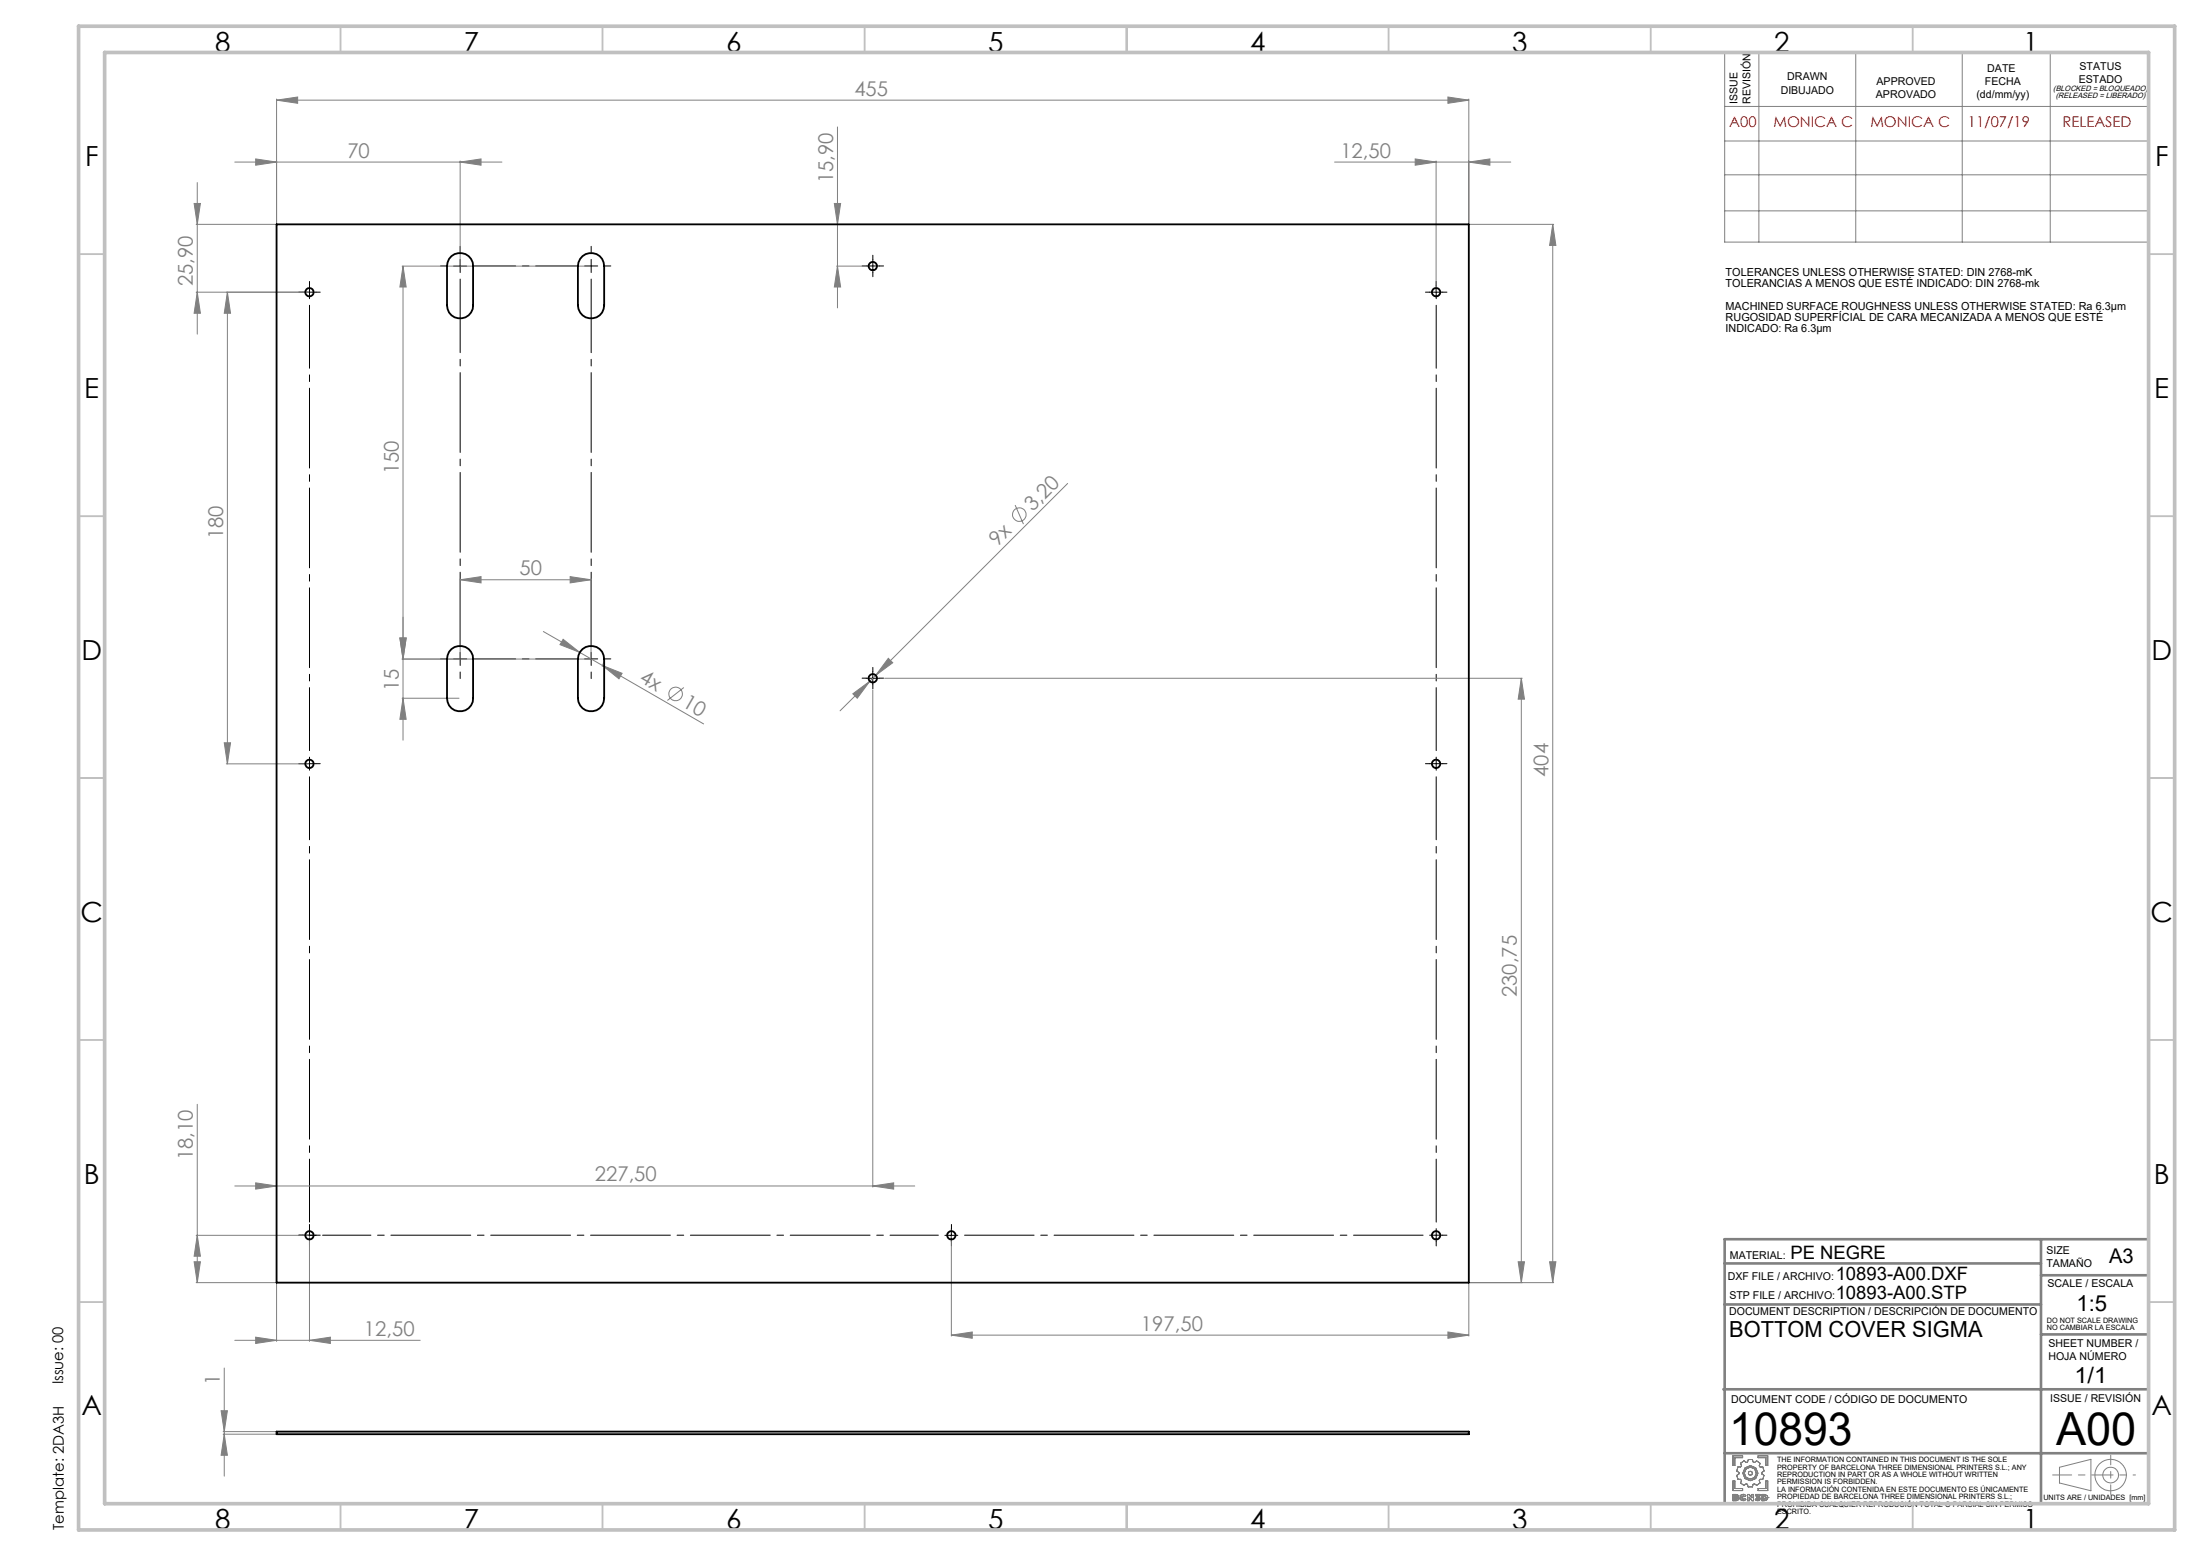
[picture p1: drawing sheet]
<svg xmlns="http://www.w3.org/2000/svg" width="420mm" height="297mm" viewBox="0 0 420 297" stroke-linecap="round" stroke-linejoin="round" font-family="sans-serif">
<g fill="none" stroke="#808080" stroke-width=".19">
<path d="M52.8 19.1l4-.6v1.2zM52.8 18.9v23.7M52.8 19.1h227.5M276.3 18.5l4 .6-4 .6zM280.3 18.9v23.7M329.1 10h80.9v36.2h-80.9zM335.6 10v36.2M354.1 10v36.2M374.4 10v36.2M391.2 10v36.2M37 38.8h1.2l-.6 4zM37.6 34.9v28.9"/>
<path d="M44.8 30.9h51M48.8 30.3l4 .6-4 .6zM87.8 30.9l4-.6v1.2zM87.8 30.7v19.9M159.2 38.8h1.2l-.6 4zM159.8 24.2v34.6M254.7 30.9h33.6M270.1 30.3l3.9 .6-3.9 .6zM274 30.7v24.9M280.3 30.9l4-.6v1.2zM329.1 20.3h80.9M329.1 26.9h80.9"/>
<path d="M329.1 33.4h80.9M37.4 55.8h21.4M37.4 42.8h15.2M37.6 55.8l.6 4h-1.2zM43.4 55.8l.6 4h-1.2zM43.4 55.8v90M76.7 50.8h35.9M76.9 50.8l.6 4h-1.2zM76.9 50.8v90.5M159.6 50.8h6.7M159.8 50.8l.6 4h-1.2zM280.5 42.8h16"/>
<path d="M296.3 42.8v202M296.3 42.8l.6 4h-1.2zM329.1 40.2h80.9M193.7 96.4l1.6 3.6M203.7 92.3l-37.7 37.7M87.8 110.7l4-.6v1.2zM87.8 110.5v15.1M87.8 110.7h25M108.8 110.1l4 .6-4 .6zM112.8 110.5v15.1M76.3 121.8h1.2l-.6 4zM76.7 125.8h35.9"/>
<path d="M76.7 133.3h10.9M76.9 133.3l.6 4h-1.2zM103.7 120.5l6.9 4M107.5 122l3.1 2.5-3.7-1.5zM110.6 124.5l23.7 13.7M115 127l3.7 1.5-.6 1.1zM115.3 126l-.4 1.2M130.5 131.2l-3.1 2.5M162.7 132.4l3.3-2.4-2.4 3.3zM166 130l-5.7 5.7M166.5 131.7v94.9M168.8 129.5h121.7"/>
<path d="M169.5 125.7l.9 .8-3.3 2.4zM290.3 129.5v115.3M290.3 129.5l.6 4h-1.2zM42.8 141.8h1.2l-.6 4zM43.2 145.8h15.6M37.6 210.8v34M37.4 235.8h21.4M37.6 235.8l.6 4h-1.2zM44.8 226.4h129.8M48.8 225.8l4 .6-4 .6zM59.1 236v20M166.5 226.4l4-.6v1.2z"/>
<path d="M181.5 236v19M37 240.8h1.2l-.6 4zM37.4 244.8h15.2M44.8 255.8h35.4M48.8 255.2l4 .6-4 .6zM52.8 245v11M59.1 255.8l3.9-.6v1.2zM181.5 254.8l4-.6v1.2zM181.5 254.8h98.8M276.3 254.2l4 .6-4 .6zM280.3 245v10M280.5 244.8h16"/>
<path d="M289.7 240.8h1.2l-.6 4zM295.7 240.8h1.2l-.6 4zM42.2 269.3h1.2l-.6 4zM42.6 273.3h10M42.6 273.8h10M42.8 261.1v20.7M42.8 273.8l.6 4h-1.2zM330.7 277.9h1.8v.3h-1.5v1.5h-.3zM332.1 279.3l.7-.5 .4 .3 .3-.1 .1-.4h.8l.1 .4 .3 .1 .4-.3 .7 .5-.2 .5 .2 .2h.5l.2 .8-.4 .3v.2l.4 .3-.2 .8h-.5l-.2 .2 .1 .5-.6 .4-.4-.3-.3 .1-.1 .5h-.8l-.2-.5-.2-.1-.4 .3-.7-.4 .2-.5-.2-.2h-.5l-.2-.8 .4-.3v-.2l-.4-.3 .2-.8h.5l.2-.2zM335.5 277.9h1.8v1.8h-.3v-1.5h-1.5zM330.7 282.7h.3v1.4h1.5v.4h-1.8zM331 285.5l.4 .1-.4 .1z"/>
<path d="M331 286l.4 .1-.4 .1zM331.3 285.3l.3 .1 .1 .1M331.3 285.3h.2l.2 .2M331.3 285.3h-.6v1.2l.9-.1 .2-.3M331.4 285.6h.1M331.4 286.1h.1M331.7 285.5l-.2 .3 .3 .3M331.7 285.5h.1M331.8 286.1h.1M332 285.9l.2 .3 .4 .3 .6-.3M332 285.9l.1 .3 .2 .2 .5 .1 .4-.3M332 285.9h.1"/>
<path d="M332.4 285.9l.1 .2 .2 .1 .2-.2M332.4 285.9l.1 .2 .4-.1M332.4 285.9h.1M332.9 285.7l-.2-.2-.3 .1v.3M332.9 285.7l-.4-.1-.1 .3M332.9 286l.3 .2M333.2 285.5l-.5-.3-.5 .2-.2 .5M333.2 285.5l-.4-.3-.5 .1-.3 .6M333.2 285.5l-.3 .2M333.5 285.3h.3l.5 .6v-.6h.3v1.2h-.3l-.5-.7v.7h-.3zM335.1 286l.3 .2 .2-.1-.2 .1zM335.1 286l-.2 .2"/>
<path d="M335.5 284.1h1.5v-1.4h.3v1.8h-1.8zM335.6 286.1l-.4-.2v-.2l.3-.2h-.5v-.2h.8v.2l-.2 .2 .3 .4M335.6 286.1h.1M335.9 286.1l-.2 .3-.3 .1-.5-.3M335.9 286.1l-.2 .3-.4 .1-.4-.3M335.9 286.1h.1M336.2 285.3h.5l.5 .2 .2 .4-.3 .4-.9 .2zM336.5 285.5l.4 .1v.5h-.4zM337 285.9h.1M337.4 285.9h.1M393 280.1l6-1.6v6l-6-1.4z"/>
<circle cx="194.5" cy="98.2" r="1.3"/>
<circle cx="128.9" cy="132.4" r="1.3"/>
<circle cx="334" cy="281.2" r="1.14"/>
<circle cx="334" cy="281.2" r=".39"/>
<circle cx="334" cy="281.2" r="1.45"/>
<circle cx="402.7" cy="281.6" r="3"/>
<circle cx="402.8" cy="281.5" r="1.49"/>
</g>
<g fill="none" stroke="#000" stroke-width=".19" stroke-dasharray="15.2 1.3 1.3 1.3">
<path d="M57.8 55.8h-.8M59.1 55.8h-1.3M59.1 55.8v1.2M59.1 55.8h1.2M59.1 55.8v-1.3M59.1 54.5v-.8M60.3 55.8h.8M85.3 50.8h-1.2M87.8 48.3v-1.3M112.8 50.8v-1.3M112.8 50.8h-1.2M112.8 50.8v1.2"/>
<path d="M112.8 50.8h1.3M112.8 48.3v-1.3M115.3 50.8h1.3M165.3 50.8h-.8M166.6 50.8v1.2M166.6 50.8h1.2M166.6 50.8v-1.3M166.6 50.8h-1.3M166.6 52v.8M166.6 49.5v-.8M167.8 50.8h.8M272.8 55.8h-.8"/>
<path d="M274.1 55.8v1.2M274.1 55.8h1.2M274.1 55.8v-1.3M274.1 55.8h-1.3M274.1 54.5v-.8M275.3 55.8h.8M85.3 125.8h-1.2M87.8 125.8v-1.3M87.8 125.8h-1.2M87.8 125.8v1.2M87.8 125.8h1.3M87.8 128.3v1.2"/>
<path d="M112.8 125.8v-1.3M112.8 125.8h-1.2M112.8 125.8v1.2M112.8 125.8h1.3M112.8 128.3v1.2M115.3 125.8h1.3M165.3 129.4h-.8M166.6 128.2v-.8M166.6 130.7v.8M167.8 129.4h.8M57.8 145.8h-.8M59.1 145.8h-1.3"/>
<path d="M59.1 145.8v1.2M59.1 145.8h1.2M59.1 145.8v-1.3M60.3 145.8h.8M272.8 145.8h-.8M274.1 145.8v1.2M274.1 145.8h1.2M274.1 145.8v-1.3M274.1 145.8h-1.3M275.3 145.8h.8M57.8 235.8h-.8M59.1 237v.8"/>
<path d="M59.1 235.8v1.2M59.1 235.8h1.2M59.1 235.8v-1.3M59.1 235.8h-1.3M59.1 234.5v-.8M60.3 235.8h.8M181.6 237v.8M181.6 234.5v-.8M274.1 235.8v1.2M274.1 235.8h1.2M274.1 235.8v-1.3M274.1 235.8h-1.3"/>
<path d="M274.1 237v.8M275.3 235.8h.8"/>
</g>
<path d="M90.3 50.8h20M90.3 125.8h20" fill="none" stroke="#000" stroke-width=".19" stroke-dasharray="15.2 1.3 1.3 1.3" stroke-dashoffset="7.1"/>
<path d="M87.8 123.3v-70M112.8 123.3v-70" fill="none" stroke="#000" stroke-width=".19" stroke-dasharray="15.2 1.3 1.3 1.3" stroke-dashoffset="1.2"/>
<path d="M274.1 58.3v85M59.1 143.3v-85M274.1 148.3v85M59.1 233.3v-85" fill="none" stroke="#000" stroke-width=".19" stroke-dasharray="15.2 1.3 1.3 1.3" stroke-dashoffset="3.2"/>
<path d="M179.1 235.8h-117.5" fill="none" stroke="#000" stroke-width=".19" stroke-dasharray="15.2 1.3 1.3 1.3" stroke-dashoffset="6"/>
<path d="M271.6 235.8h-87.5" fill="none" stroke="#000" stroke-width=".19" stroke-dasharray="15.2 1.3 1.3 1.3" stroke-dashoffset="2"/>
<path d="M86.5 50.8h2.5M87.8 49.5v2.5M165.3 129.5h2.5M166.5 128.2v2.5M57.8 235.8h2.5M59.1 234.5v2.5M180.3 235.8h2.5M181.5 234.5v2.5" fill="none" stroke="#000" stroke-width=".19"/>
<path d="M391.7 281.5h11.1" fill="none" stroke="#808080" stroke-width=".19" stroke-dasharray="15.2 1.3 1.3 1.3" stroke-dashoffset="11.6"/>
<path d="M402.8 281.5h4.7" fill="none" stroke="#808080" stroke-width=".19" stroke-dasharray="15.2 1.3 1.3 1.3" stroke-dashoffset="14.8"/>
<path d="M402.8 277.8v7.4" fill="none" stroke="#808080" stroke-width=".19" stroke-dasharray="15.2 1.3 1.3 1.3" stroke-dashoffset="13.4"/>
<path d="M329.1 236.5h80.9v50.5h-80.9zM389.5 236.5v50.5M329.1 249h60.4M329.1 241.2h60.4M389.5 243.4h20.5M389.5 254.7h20.5M328.9 265.2h81.1M329.1 277.4h80.9" fill="none" stroke="#808080" stroke-width=".5"/>
<g fill="none" stroke="#c0c0c0" stroke-width=".35">
<path d="M65 5v5M115 5v5M165 5v5M215 5v5M265 5v5M315 5v5M365 5v5M15 48.5h5M410 48.5h5M15 98.5h5M410 98.5h5M15 148.5h5"/>
<path d="M410 148.5h5M15 198.5h5M410 198.5h5M15 248.5h5M410 248.5h5M65 287v5M115 287v5M165 287v5M215 287v5M265 287v5M315 287v5M365 287v5"/>
</g>
<path d="M15 5h400v287h-400zM20 10h390v277h-390z" fill="none" stroke="#c0c0c0" stroke-width=".7"/>
<g fill="#808080">
<path d="M59.1 255.8l3.9-.6v1.2zM48.8 255.2l4 .6-4 .6zM276.3 254.2l4 .6-4 .6zM181.5 254.8l4-.6v1.2z"/>
<path d="M52.8 19.1l4-.6v1.2zM276.3 18.5l4 .6-4 .6zM48.8 30.3l4 .6-4 .6zM87.8 30.9l4-.6v1.2zM270.1 30.3l3.9 .6-3.9 .6zM280.3 30.9l4-.6v1.2zM87.8 110.7l4-.6v1.2zM108.8 110.1l4 .6-4 .6zM48.8 225.8l4 .6-4 .6zM166.5 226.4l4-.6v1.2z"/>
<path d="M162.7 132.4l.9 .9 2.4-3.3zM169.5 125.7l-2.4 3.2 3.3-2.4z"/>
<path d="M37.6 55.8l.6 4h-1.2zM37 38.8h1.2l-.6 4zM159.8 50.8l.6 4h-1.2zM159.2 38.8h1.2l-.6 4zM76.9 133.3l.6 4h-1.2zM76.3 121.8h1.2l-.6 4z"/>
<path d="M296.3 42.8l.6 4h-1.2zM295.7 240.8h1.2l-.6 4zM76.9 50.8l.6 4h-1.2zM76.3 121.8h1.2l-.6 4zM290.3 129.5l.6 4h-1.2zM289.7 240.8h1.2l-.6 4zM43.4 55.8l.6 4h-1.2zM42.8 141.8h1.2l-.6 4zM37.6 235.8l.6 4h-1.2zM37 240.8h1.2l-.6 4zM42.2 269.3h1.2l-.6 4zM42.8 273.8l.6 4h-1.2z"/>
<path d="M107.5 122l-.6 1 3.7 1.5zM115 127l3.1 2.6 .6-1.1z"/>
</g>
<g fill="none" stroke="#000" stroke-width=".35">
<path d="M52.8 42.8h227.5v202h-227.5zM86.1 48.9a2.49 2.49 0 0 1 2.7-.4 2.49 2.49 0 0 1 1.5 2.3v7.5a2.49 2.49 0 0 1-2.5 2.5 2.49 2.49 0 0 1-2.5-2.5v-7.5l.4-1.4zM111.2 48.9a2.49 2.49 0 0 1 2.6-.4 2.49 2.49 0 0 1 1.5 2.3v7.5a2.5 2.5 0 0 1-2.5 2.5 2.5 2.5 0 0 1-2.5-2.5v-7.5l.1-.7 .3-.7zM86.1 123.9a2.49 2.49 0 0 1 2.7-.4 2.49 2.49 0 0 1 1.5 2.3v7.5a2.49 2.49 0 0 1-2.5 2.5 2.49 2.49 0 0 1-2.5-2.5v-7.5l.4-1.4zM111.2 123.9a2.49 2.49 0 0 1 2.6-.4 2.49 2.49 0 0 1 1.5 2.3v7.5a2.5 2.5 0 0 1-2.5 2.5 2.5 2.5 0 0 1-2.5-2.5v-7.5l.1-.7 .3-.7zM52.8 273.3h227.5v.5h-227.5z"/>
<circle cx="59" cy="55.8" r=".8"/>
<circle cx="166.6" cy="50.8" r=".79"/>
<circle cx="274" cy="55.8" r=".8"/>
<circle cx="166.5" cy="129.5" r=".81"/>
<circle cx="59.1" cy="145.8" r=".79"/>
<circle cx="274" cy="145.8" r=".79"/>
<circle cx="59.1" cy="235.8" r=".79"/>
<circle cx="181.5" cy="235.8" r=".79"/>
<circle cx="274" cy="235.8" r=".79"/>
</g>
<g font-size="8.7">
<text x="330" y="275.9">10893</text>
<text x="392.3" y="275.9">A00</text>
</g>
<g font-size="5.3">
<text x="41" y="9.9">8</text>
<text x="88.5" y="9.9">7</text>
<text x="138.5" y="9.9">6</text>
<text x="188.5" y="9.9">5</text>
<text x="238.5" y="9.9">4</text>
<text x="288.5" y="9.9">3</text>
<text x="338.5" y="9.9">2</text>
<text x="386" y="9.9">1</text>
<text x="16.2" y="31.7">F</text>
<text x="411.2" y="31.7">F</text>
<text x="16.1" y="75.9">E</text>
<text x="411.1" y="75.9">E</text>
<text x="15.5" y="125.9">D</text>
<text x="410.5" y="125.9">D</text>
<text x="15.4" y="175.9">C</text>
<text x="410.4" y="175.9">C</text>
<text x="16" y="225.9">B</text>
<text x="411" y="225.9">B</text>
<text x="15.5" y="270.2">A</text>
<text x="410.5" y="270.2">A</text>
<text x="41" y="291.9">8</text>
<text x="88.5" y="291.9">7</text>
<text x="138.5" y="291.9">6</text>
<text x="188.5" y="291.9">5</text>
<text x="238.5" y="291.9">4</text>
<text x="288.5" y="291.9">3</text>
<text x="338.5" y="291.9">2</text>
<text x="386" y="291.9">1</text>
</g>
<g font-size="4.2">
<text x="396.2" y="250.3">1:5</text>
<text x="330" y="255.2">BOTTOM COVER SIGMA</text>
<text x="395.8" y="264">1/1</text>
</g>
<g font-size="3.9" fill="#808080">
<text x="163" y="18.2">455</text>
<text x="66.3" y="30.1">70</text>
<text x="159" y="35" transform="rotate(-90 159 35)">15,90</text>
<text x="255.8" y="30.1">12,50</text>
<text x="36.8" y="54.6" transform="rotate(-90 36.8 54.6)">25,90</text>
<text x="76.1" y="90.5" transform="rotate(-90 76.1 90.5)">150</text>
<text x="197.1" y="97.7" transform="rotate(-45 197.1 97.7)">3,20</text>
<text x="42.6" y="102.9" transform="rotate(-90 42.6 102.9)">180</text>
<text x="190.4" y="104.4" transform="rotate(-45 190.4 104.4)">9x</text>
<text x="99.2" y="109.8">50</text>
<text x="76.1" y="131.9" transform="rotate(-90 76.1 131.9)">15</text>
<text x="121.9" y="130" transform="rotate(30 121.9 130)">4x</text>
<text x="130.1" y="134.8" transform="rotate(30 130.1 134.8)">10</text>
<text x="295.5" y="148.3" transform="rotate(-90 295.5 148.3)">404</text>
<text x="289.5" y="190.3" transform="rotate(-90 289.5 190.3)">230,75</text>
<text x="36.8" y="221.5" transform="rotate(-90 36.8 221.5)">18,10</text>
<text x="113.5" y="225.5">227,50</text>
<text x="69.4" y="255">12,50</text>
<text x="217.7" y="254">197,50</text>
<text x="42" y="264.3" transform="rotate(-90 42 264.3)">1</text>
</g>
<text font-size="3.9" x="402.5" y="241.1">A3</text>
<g font-size="3.5">
<text x="341.7" y="240.4">PE NEGRE</text>
<text x="350.3" y="244.3">10893-A00.DXF</text>
<text x="350.3" y="247.9">10893-A00.STP</text>
</g>
<g font-size="2.8" fill="#f00">
<text x="330" y="24.2">A00</text>
<text x="338.4" y="24.2">MONICA C</text>
<text x="356.9" y="24.2">MONICA C</text>
<text x="375.5" y="24.2">11/07/19</text>
<text x="393.6" y="24.2">RELEASED</text>
</g>
<g font-size="2.8">
<text x="12.1" y="264.2" transform="rotate(-90 12.1 264.2)">Issue: 00</text>
<text x="12.2" y="292" transform="rotate(-90 12.2 292)">Template: 2DA3H</text>
</g>
<g font-size="2.1">
<text x="339.8" y="17.9">DIBUJADO</text>
<text x="341.1" y="15.4">DRAWN</text>
<text x="358.1" y="16.3">APPROVED</text>
<text x="378.8" y="16.3">FECHA</text>
<text x="379.2" y="13.8">DATE</text>
<text x="396.7" y="15.8">ESTADO</text>
<text x="396.8" y="13.3">STATUS</text>
<text x="331.5" y="19.8" transform="rotate(-90 331.5 19.8)">ISSUE</text>
<text x="334" y="19.8" transform="rotate(-90 334 19.8)">REVISIÓN</text>
<text x="357.9" y="18.8">APROVADO</text>
<text x="377.1" y="18.8">(dd/mm/yy)</text>
<text x="329.3" y="52.7">TOLERANCES UNLESS OTHERWISE STATED: DIN 2768-mK</text>
<text x="329.3" y="54.9">TOLERANCIAS A MENOS QUE ESTÉ INDICADO: DIN 2768-mk</text>
<text x="329.3" y="59.1">MACHINED SURFACE ROUGHNESS UNLESS OTHERWISE STATED: Ra 6.3µm</text>
<text x="329.3" y="61.2">RUGOSIDAD SUPERFÍCIAL DE CARA MECANIZADA A MENOS QUE ESTÉ</text>
<text x="329.3" y="63.3">INDICADO: Ra 6.3µm</text>
<text x="390.5" y="239.4">SIZE</text>
<text x="329.7" y="244.3">DXF FILE / ARCHIVO:</text>
<text x="330.1" y="240.4">MATERIAL:</text>
<text x="390.5" y="241.9">TAMAÑO</text>
<text x="390.7" y="245.6">SCALE / ESCALA</text>
<text x="330" y="251">DOCUMENT DESCRIPTION / DESCRIPCIÓN DE DOCUMENTO</text>
<text x="330" y="247.9">STP FILE / ARCHIVO:</text>
<text x="390.9" y="257.1">SHEET NUMBER /</text>
<text x="390.9" y="259.6">HOJA NÚMERO</text>
<text x="330.3" y="267.7">DOCUMENT CODE / CÓDIGO DE DOCUMENTO</text>
<text x="391.2" y="267.5">ISSUE / REVISIÓN</text>
</g>
<g font-size="1.5">
<text x="391.8" y="17.4">(BLOCKED = BLOQUEADO)</text>
<text x="392.3" y="18.8">(RELEASED = LIBERADO)</text>
</g>
<g font-size="1.4">
<text x="390.6" y="252.5">DO NOT SCALE DRAWING</text>
<text x="390.6" y="253.9">NO CAMBIAR LA ESCALA</text>
<text x="339.1" y="279.1">THE INFORMATION CONTAINED IN THIS DOCUMENT IS THE SOLE</text>
<text x="339.1" y="280.5">PROPERTY OF BARCELONA THREE DIMENSIONAL PRINTERS S.L.; ANY</text>
<text x="339.1" y="281.9">REPRODUCTION IN PART OR AS A WHOLE WITHOUT WRITTEN</text>
<text x="339.1" y="283.3">PERMISSION IS FORBIDDEN.</text>
<text x="339.1" y="284.7">LA INFORMACIÓN CONTENIDA EN ESTE DOCUMENTO ES ÚNICAMENTE</text>
<text x="339.1" y="286.1">PROPIEDAD DE BARCELONA THREE DIMENSIONAL PRINTERS S.L.;</text>
<text x="339.1" y="287.6">PROHIBIDA CUALQUIER REPRODUCIÓN TOTAL O PARCIAL SIN PERMISO</text>
<text x="389.9" y="286.3">UNITS ARE / UNIDADES [mm]</text>
<text x="339.1" y="289">ESCRITO.</text>
</g>
</svg>
